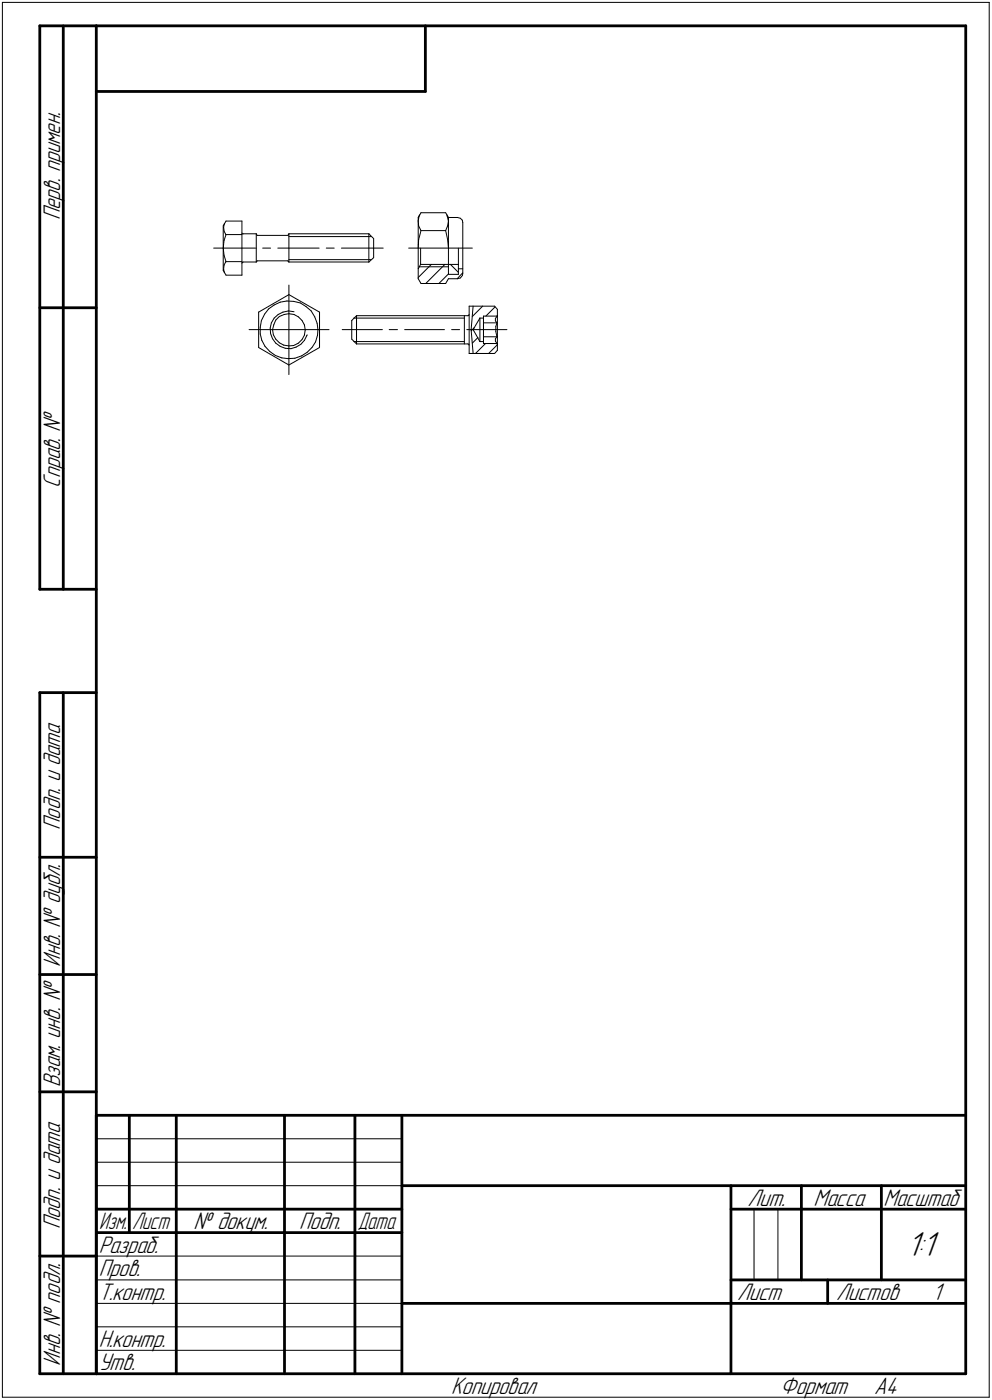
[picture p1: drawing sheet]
<svg xmlns="http://www.w3.org/2000/svg" width="211mm" height="298mm" viewBox="0 0 211 298" stroke-linecap="round" stroke-linejoin="round" font-family="sans-serif">
<g fill="#fff" stroke="#fff" stroke-width=".21">
<path d="M48.1 47.1h3.4zM48.1 47.2h3.4zM48 47.2h3.5zM48 47.3h3.5zM47.9 47.4h3.6zM47.9 47.5h3.6zM47.8 47.6h3.7zM47.8 47.7h3.7zM47.8 47.8h3.7zM47.7 47.8h3.8zM47.7 47.9h3.8zM47.6 48h3.9zM47.5 48.1h4zM47.6 48.2h3.9zM47.6 48.3h3.9zM47.6 48.3h3.9zM47.6 48.4h3.9zM47.6 48.5h3.9zM47.6 48.6h3.9zM47.6 48.7h3.9zM47.6 48.8h3.9zM47.6 48.9h3.9zM47.6 48.9h3.9zM47.6 49h3.9zM47.6 49.1h3.9zM47.6 49.2h3.9zM47.6 49.3h3.9zM47.6 49.4h3.9zM47.6 49.4h3.9zM47.6 49.5h3.9zM47.6 49.6h3.9zM47.6 49.7h3.9zM47.6 49.8h4zM47.6 49.9h6.9zM61.6 49.9h16.9zM47.6 50h6.9zM61.6 50h17zM47.6 50h6.9zM61.6 50h17.1zM47.6 50.1h7zM61.5 50.1h17.2zM47.6 50.2h31.2zM47.6 50.3h31.3zM47.6 50.4h31.4zM47.6 50.5h31.5zM47.6 50.5h31.6zM47.6 50.6h31.6zM47.6 50.7h31.7zM47.6 50.8h31.8zM47.6 50.9h31.9zM47.6 51h31.9zM47.6 51.1h31.9zM47.6 51.1h31.9zM47.6 51.2h31.9zM47.6 51.3h31.9zM47.6 51.4h31.9zM47.6 51.5h31.9zM47.6 51.6h31.9zM47.6 51.6h31.9zM47.6 51.7h31.9zM47.6 51.8h31.9zM47.6 51.9h31.9zM47.6 52h31.9zM47.6 52.1h31.9zM47.6 52.2h31.9zM47.6 52.2h31.9zM47.6 52.3h31.9zM47.6 52.4h31.9zM47.6 52.5h31.9zM47.6 52.6h31.9zM47.6 52.7h31.9zM47.6 52.7h31.9zM47.6 52.8h31.9zM47.6 52.9h31.9zM47.6 53h31.9zM47.6 53.1h31.9zM47.6 53.2h31.9zM47.6 53.3h31.9zM47.6 53.3h31.9zM47.6 53.4h31.9zM47.6 53.5h31.9zM47.6 53.6h31.9zM47.6 53.7h31.9zM47.6 53.8h31.9zM47.6 53.8h31.9zM47.6 53.9h31.9zM47.6 54h31.9zM47.6 54.1h31.9zM47.6 54.2h31.9zM47.6 54.3h31.9zM47.6 54.4h31.9zM47.6 54.4h31.9zM47.6 54.5h31.9zM47.6 54.6h31.9zM47.6 54.7h31.9zM47.6 54.8h31.9zM47.6 54.9h31.9zM47.6 54.9h31.8zM47.6 55h31.7zM47.6 55.1h31.6zM47.6 55.2h31.6zM47.6 55.3h31.5zM47.6 55.4h31.4zM47.6 55.5h31.3zM47.6 55.5h7zM61.5 55.5h17.3zM47.6 55.6h6.9zM61.6 55.6h17.1zM47.6 55.7h6.9zM61.6 55.7h17.1zM47.6 55.8h4.1zM47.6 55.9h4zM47.6 56h4zM47.6 56h3.9zM47.6 56.1h3.9zM47.6 56.2h3.9zM47.6 56.3h3.9zM47.6 56.4h3.9zM47.6 56.5h3.9zM47.6 56.6h3.9zM47.6 56.6h3.9zM47.6 56.7h3.9zM47.6 56.8h3.9zM47.6 56.9h3.9zM47.6 57h3.9zM47.6 57.1h3.9zM47.6 57.1h3.9zM47.6 57.2h3.9zM47.6 57.3h3.9zM47.6 57.4h3.9zM47.6 57.5h3.9zM47.6 57.6h3.9zM47.7 57.7h3.8zM47.7 57.7h3.8zM47.8 57.8h3.7zM47.8 57.9h3.7zM47.8 58h3.7zM47.8 58.1h3.7zM47.9 58.2h3.6zM47.9 58.3h3.6zM48 58.3h3.5zM48 58.4h3.5zM48.1 58.5h3.4z"/>
<path d="M61.4 62.8h.2zM61.2 62.9h.6zM61 63h1zM61 63.1h1.1zM60.8 63.2h1.4zM60.6 63.2h1.8zM60.5 63.3h2.1zM60.4 63.4h2.3zM60.2 63.5h2.6zM60.1 63.6h2.9zM59.9 63.7h3.3zM59.8 63.8h3.4zM59.7 63.8h3.7zM59.5 63.9h4.1zM59.4 64h4.4zM59.3 64.1h4.5zM59.1 64.2h4.9zM58.9 64.3h5.3zM58.8 64.3h5.5zM58.7 64.4h5.7zM58.5 64.5h6.1zM58.4 64.6h6.4zM58.3 64.7h6.6zM58.1 64.8h6.9zM58 64.9h7.2zM57.8 64.9h7.6zM57.7 65h7.8zM57.6 65.1h8zM57.4 65.2h8.4zM57.2 65.3h8.8zM57.1 65.4h9zM57 65.4h9.2zM56.8 65.5h9.6zM56.7 65.6h9.8zM56.6 65.7h10.1zM56.4 65.8h10.4zM56.3 65.9h10.7zM56.1 66h11zM56 66h11.3zM55.9 66.1h11.5zM55.7 66.2h11.9zM55.5 66.3h12.2zM55.5 66.4h12.4zM55.3 66.5h12.7zM55.1 66.5h12.9zM55.1 66.6h12.9zM55.1 66.7h12.9zM55.1 66.8h5.9zM62.3 66.8h5.7zM55.1 66.9h5.5zM62.6 66.9h5.4zM55.1 67h5.3zM62.7 67h5.3zM55.1 67.1h4.9zM62.8 67.1h5.2zM55.1 67.1h4.8zM63.2 67.1h4.8zM55.1 67.2h4.7zM63.3 67.2h4.7zM55.1 67.3h4.6zM63.4 67.3h4.6zM55.1 67.4h4.4zM63.5 67.4h4.5zM55.1 67.5h4.3zM63.6 67.5h4.4zM55.1 67.6h4.2zM63.7 67.6h4.3zM55.1 67.6h4.1zM63.8 67.6h4.2zM55.1 67.7h4zM63.8 67.7h4.2zM55.1 67.8h3.9zM64 67.8h4zM55.1 67.9h3.9zM64.2 67.9h3.8zM55.1 68h3.8zM64.3 68h3.7zM55.1 68.1h3.7zM64.3 68.1h3.7zM55.1 68.2h3.7zM64.3 68.2h3.7zM55.1 68.2h3.6zM64.3 68.2h3.7zM55.1 68.3h3.5zM64.4 68.3h3.6zM55.1 68.4h3.5zM64.5 68.4h3.5zM55.1 68.5h3.4zM64.5 68.5h3.5zM55.1 68.6h3.3zM55.1 68.7h3.3zM64.6 68.6h3.4zM64.6 68.7h3.4zM55.1 68.7h3.3zM64.7 68.7h3.3zM55.1 68.8h3.2zM64.7 68.8h3.3zM55.1 68.9h3.2zM64.8 68.9h3.2zM55.1 69h3.2zM55.1 69.1h3.2zM64.8 69h3.2zM64.8 69.1h3.2zM55.1 69.2h3.1zM64.9 69.2h3.1zM55.1 69.3h3.1zM55.1 69.3h3.1zM64.9 69.3h3.1zM64.9 69.3h3.1zM55.1 69.4h3zM55.1 69.5h3zM55.1 69.6h3zM55.1 69.7h3zM64.9 69.4h3.1zM64.9 69.5h3.1zM64.9 69.6h3.1zM64.9 69.7h3.1zM55.1 69.8h3zM55.1 69.8h3zM55.1 69.9h3zM55.1 70h3zM65 69.8h3zM65 69.8h3zM65 69.9h3zM65 70h3zM55.1 70.1h2.9zM55.1 70.2h2.9zM55.1 70.3h2.9zM55.1 70.4h2.9zM55.1 70.4h2.9zM65 70.1h3zM65 70.2h3zM65 70.3h3zM65 70.4h3zM65 70.4h3zM55.1 70.5h3zM55.1 70.6h3zM55.1 70.7h3zM55.1 70.8h3zM55.1 70.9h3zM65 70.5h3zM65 70.6h3zM65 70.7h3zM65 70.8h3zM65 70.9h3zM55.1 71h3zM55.1 71h3zM64.9 71h3.1zM64.9 71h3.1zM55.1 71.1h3.1zM55.1 71.2h3.1zM55.1 71.3h3.1zM55.1 71.4h3.1zM64.9 71.1h3.1zM64.9 71.2h3.1zM64.9 71.3h3.1zM64.9 71.4h3.1zM55.1 71.5h3.2zM64.9 71.5h3.1zM55.1 71.5h3.2zM64.8 71.5h3.2zM55.1 71.6h3.2zM55.1 71.7h3.2zM64.8 71.6h3.2zM64.8 71.7h3.2zM55.1 71.8h3.3zM55.1 71.9h3.3zM64.7 71.8h3.3zM64.7 71.9h3.3zM55.1 72h3.3zM64.6 72h3.4zM55.1 72.1h3.4zM64.6 72.1h3.4zM55.1 72.1h3.5zM55.1 72.2h3.5zM64.5 72.1h3.5zM64.5 72.2h3.5zM55.1 72.3h3.6zM64.4 72.3h3.6zM55.1 72.4h3.7zM64.3 72.4h3.7zM55.1 72.5h3.7zM64.3 72.5h3.7zM55.1 72.6h3.8zM64.1 72.6h3.9zM55.1 72.6h3.9zM64.1 72.6h3.9zM55.1 72.7h3.9zM64 72.7h4zM55.1 72.8h4zM63.9 72.8h4.1zM55.1 72.9h4.1zM63.8 72.9h4.2zM55.1 73h4.2zM63.8 73h4.2zM55.1 73.1h4.3zM63.7 73.1h4.3zM55.1 73.2h4.4zM63.5 73.2h4.5zM55.1 73.2h4.6zM63.3 73.2h4.7zM55.1 73.3h4.7zM63.2 73.3h4.8zM55.1 73.4h4.9zM63.1 73.4h4.9zM55.1 73.5h5.1zM62.9 73.5h5.1zM55.1 73.6h5.3zM62.7 73.6h5.3zM55.1 73.7h5.5zM62.3 73.7h5.7zM55.1 73.7h12.9zM55.1 73.8h12.9zM55.1 73.9h12.9zM55.1 74h12.9zM55.2 74.1h12.7zM55.4 74.2h12.3zM55.5 74.3h12.1zM55.6 74.3h11.8zM55.8 74.4h11.5zM56 74.5h11.1zM56.1 74.6h10.9zM56.2 74.7h10.6zM56.4 74.8h10.3zM56.6 74.8h9.9zM56.6 74.9h9.8zM56.8 75h9.4zM57 75.1h9.1zM57.1 75.2h8.9zM57.2 75.3h8.6zM57.4 75.4h8.2zM57.6 75.4h7.9zM57.7 75.5h7.7zM57.8 75.6h7.4zM58 75.7h7zM58.2 75.8h6.7zM58.3 75.9h6.5zM58.4 75.9h6.2zM58.6 76h5.8zM58.8 76.1h5.5zM58.8 76.2h5.4zM59 76.3h5zM59.2 76.4h4.6zM59.4 76.5h4.4zM59.4 76.5h4.2zM59.6 76.6h3.8zM59.8 76.7h3.4zM59.9 76.8h3.3zM60 76.9h3zM60.2 77h2.6zM60.4 77h2.3zM60.5 77.1h2.1zM60.6 77.2h1.8zM60.8 77.3h1.4zM61 77.4h1.1zM61 77.5h1zM61.2 77.6h.6zM61.4 77.6h.2z"/>
<path d="M89.7 45.4h5.1zM89.7 45.5h5.2zM89.6 45.6h5.4zM89.6 45.6h5.4zM89.5 45.7h5.6zM89.5 45.8h5.7zM89.4 45.9h5.8zM89.3 46h5.9zM89.3 46.1h6zM89.2 46.1h6.1zM89.2 46.2h6.2zM89.2 46.3h6.3zM89.1 46.4h8.6zM89.1 46.5h8.8zM89.1 46.6h8.9zM89.1 46.7h9zM89.1 46.7h9.1zM89.1 46.8h9.2zM89.1 46.9h9.2zM89.1 47h9.3zM89.1 47.1h9.3zM89.1 47.2h9.4zM89.1 47.2h9.4zM89.1 47.3h9.4zM89.1 47.4h9.4zM89.1 47.5h9.4zM89.1 47.6h9.4zM89.1 47.7h9.4zM89.1 47.8h9.4zM89.1 47.8h9.4zM89.1 47.9h9.4zM89.1 48h9.4zM89.1 48.1h9.4zM89.1 48.2h9.4zM89.1 48.3h9.4zM89.1 48.3h9.4zM89.1 48.4h9.4zM89.1 48.5h9.4zM89.1 48.6h9.4zM89.1 48.7h9.4zM89.1 48.8h9.4zM89.1 48.9h9.4zM89.1 48.9h9.4zM89.1 49h9.4zM89.1 49.1h9.4zM89.1 49.2h9.4zM89.1 49.3h9.4zM89.1 49.4h9.4zM89.1 49.4h9.4zM89.1 49.5h9.4zM89.1 49.6h9.4zM89.1 49.7h9.4zM89.1 49.8h9.4zM89.1 49.9h9.4zM89.1 50h9.4zM89.1 50h9.4zM89.1 50.1h9.4zM89.1 50.2h9.4zM89.1 50.3h9.4zM89.1 50.4h9.4zM89.1 50.5h9.4zM89.1 50.5h9.4zM89.1 50.6h9.4zM89.1 50.7h9.4zM89.1 50.8h9.4zM89.1 50.9h9.4zM89.1 51h9.4zM89.1 51.1h9.4zM89.1 51.1h9.4zM89.1 51.2h9.4zM89.1 51.3h9.4zM89.1 51.4h9.4zM89.1 51.5h9.4zM89.1 51.6h9.4zM89.1 51.6h9.4zM89.1 51.7h9.4zM89.1 51.8h9.4zM89.1 51.9h9.4zM89.1 52h9.4zM89.1 52.1h9.4zM89.1 52.2h9.4zM89.1 52.2h9.4zM89.1 52.3h9.4zM89.1 52.4h9.4zM89.1 52.5h9.4zM89.1 52.6h9.4zM89.1 52.7h9.4zM89.1 52.7h9.4zM89.1 52.8h9.4zM89.1 52.9h9.4zM89.1 53h9.4zM89.1 53.1h9.4zM89.1 53.2h9.4zM89.1 53.3h9.4zM89.1 53.3h9.4zM89.1 53.4h9.4zM89.1 53.5h9.4zM89.1 53.6h9.4zM89.1 53.7h9.4zM89.1 53.8h9.4zM89.1 53.8h9.4zM89.1 53.9h9.4zM89.1 54h9.4zM89.1 54.1h9.4zM89.1 54.2h9.4zM89.1 54.3h9.4zM89.1 54.4h9.4zM89.1 54.4h9.4zM89.1 54.5h9.4zM89.1 54.6h9.4zM89.1 54.7h9.4zM89.1 54.8h9.4zM89.1 54.9h9.4zM89.1 54.9h9.4zM89.1 55h9.4zM89.1 55.1h9.4zM89.1 55.2h9.4zM89.1 55.3h9.4zM89.1 55.4h9.4zM89.1 55.5h9.4zM89.1 55.5h9.4zM89.1 55.6h9.4zM89.1 55.7h9.4zM89.1 55.8h9.4zM89.1 55.9h9.4zM89.1 56h9.4zM89.1 56h9.4zM89.1 56.1h9.4zM89.1 56.2h9.4zM89.1 56.3h9.4zM89.1 56.4h9.4zM89.1 56.5h9.4zM89.1 56.6h9.4zM89.1 56.6h9.4zM89.1 56.7h9.4zM89.1 56.8h9.4zM89.1 56.9h9.4zM89.1 57h9.4zM89.1 57.1h9.4zM89.1 57.1h9.4zM89.1 57.2h9.4zM89.1 57.3h9.4zM89.1 57.4h9.4zM89.1 57.5h9.4zM89.1 57.6h9.4zM89.1 57.7h9.4zM89.1 57.7h9.4zM89.1 57.8h9.4zM89.1 57.9h9.4zM89.1 58h9.4zM89.1 58.1h9.4zM89.1 58.2h9.4zM89.1 58.3h9.4zM89.1 58.3h9.4zM89.1 58.4h9.4zM89.1 58.5h9.4zM89.1 58.6h9.3zM89.1 58.7h9.3zM89.1 58.8h9.2zM89.1 58.8h9.2zM89.1 58.9h9.1zM89.1 59h9zM89.1 59.1h8.9zM89.1 59.2h8.9zM89.1 59.3h8.6zM89.1 59.4h6.3zM89.1 59.4h6.3zM89.2 59.5h6.1zM89.2 59.6h6.1zM89.2 59.7h6zM89.3 59.8h5.9zM89.4 59.9h5.8zM89.4 59.9h5.7zM89.5 60h5.6zM89.6 60.1h5.4zM89.6 60.2h5.4zM89.7 60.3h5.2z"/>
<path d="M99.9 65.3h5.3zM99.9 65.4h5.4zM99.9 65.4h5.5zM99.9 65.5h5.6zM99.9 65.6h5.7zM99.9 65.7h5.8zM99.9 65.8h5.8zM99.9 65.9h5.9zM99.9 66h5.9zM99.9 66h5.9zM99.9 66.1h5.9zM99.9 66.2h5.9zM99.9 66.3h5.9zM99.9 66.4h5.9zM99.9 66.5h5.9zM99.9 66.5h5.9zM99.9 66.6h5.9zM99.9 66.7h5.9zM99.9 66.8h5.9zM99.9 66.9h5.9zM99.9 67h5.9zM99.9 67.1h5.9zM99.9 67.1h5.9zM99.8 67.2h6zM75.9 67.3h29.9zM75.9 67.4h29.9zM75.8 67.5h30zM75.7 67.6h30.1zM75.6 67.6h30.2zM75.5 67.7h30.3zM75.4 67.8h30.4zM75.3 67.9h30.5zM75.2 68h30.6zM75.1 68.1h30.7zM75 68.2h30.8zM74.8 68.2h31zM74.9 68.3h30.9zM74.9 68.4h30.9zM74.9 68.5h30.9zM74.9 68.6h30.9zM74.9 68.7h30.9zM74.9 68.7h30.9zM74.9 68.8h30.9zM74.9 68.9h30.9zM74.9 69h30.9zM74.9 69.1h30.9zM74.9 69.2h30.9zM74.9 69.3h30.9zM74.9 69.3h30.9zM74.9 69.4h30.9zM74.9 69.5h30.9zM74.9 69.6h30.9zM74.9 69.7h30.9zM74.9 69.8h30.9zM74.9 69.8h30.9zM74.9 69.9h30.9zM74.9 70h30.9zM74.9 70.1h30.9zM74.9 70.2h30.9zM74.9 70.3h30.9zM74.9 70.4h30.9zM74.9 70.4h30.9zM74.9 70.5h30.9zM74.9 70.6h30.9zM74.9 70.7h30.9zM74.9 70.8h30.9zM74.9 70.9h30.9zM74.9 71h30.9zM74.9 71h30.9zM74.9 71.1h30.9zM74.9 71.2h30.9zM74.9 71.3h30.9zM74.9 71.4h30.9zM74.9 71.5h30.9zM74.9 71.5h30.9zM74.9 71.6h30.9zM74.9 71.7h30.9zM74.9 71.8h30.9zM74.9 71.9h30.9zM74.9 72h30.9zM74.9 72.1h30.9zM74.9 72.1h30.9zM74.9 72.2h30.9zM75 72.3h30.8zM75.1 72.4h30.7zM75.2 72.5h30.6zM75.3 72.6h30.5zM75.4 72.6h30.4zM75.4 72.7h30.4zM75.5 72.8h30.3zM75.6 72.9h30.2zM75.7 73h30.1zM75.8 73.1h30zM75.9 73.2h29.9zM99.7 73.2h6.1zM99.8 73.3h6zM99.8 73.4h6zM99.9 73.5h5.9zM99.9 73.6h5.9zM99.9 73.7h5.9zM99.9 73.7h5.9zM99.9 73.8h5.9zM99.9 73.9h5.9zM99.9 74h5.9zM99.9 74.1h5.9zM99.9 74.2h5.9zM99.9 74.3h5.9zM99.9 74.3h5.9zM99.9 74.4h5.9zM99.9 74.5h5.9zM99.9 74.6h5.9zM99.9 74.7h5.9zM99.9 74.8h5.8zM99.9 74.8h5.8zM99.9 74.9h5.7zM99.9 75h5.6zM99.9 75.1h5.5zM99.9 75.2h5.4z"/>
</g>
<g fill="none" stroke="#000" stroke-width=".21">
<path d="M.5 .5v297zM.5 .5h210zM210.5 .5v297zM45.5 52.8h8.9zM47.5 48.1v4.7zM47.5 52.8v4.8zM47.5 57.6l.6 1zM47.5 52.8l.2 1.6zM47.6 48.3l.1 .9zM47.6 57.3l.2 .8zM47.7 51.2l-.2 1.6zM47.7 49.2l.3 .7z"/>
<path d="M47.7 54.4l.4 1.3zM47.7 56.5l-.1 .8zM47.8 47.6l-.2 .7zM48 49.9l.1 .1zM48 55.8l-.3 .7zM48.1 47.1l-.6 1zM48.1 50l-.4 1.2zM48.1 47.1h3.4zM48.1 50h3.4zM48.1 55.7l-.1 .1zM48.1 58.6h3.4zM48.1 55.7h3.4z"/>
<path d="M51.5 47.1v5.7zM51.5 52.8v5.8zM51.5 49.6l.1 .2zM51.6 49.8h.1zM51.6 55.9l-.1 .1zM51.6 55.9l.1-.1zM51.7 49.8h2.8zM51.7 55.8h2.8zM54.5 49.8v3zM54.5 49.8l.1 .2zM54.5 52.8v3zM54.6 50l.2 .1z"/>
<path d="M54.6 55.6l-.1 .2zM54.6 55.6l.2-.1zM54.8 50.1h6.3zM54.8 55.5h6.3zM55.9 52.8h1.7zM59.1 52.8h8.8zM61.1 50.1l.3-.1zM61.1 55.5l.3 .1zM61.4 55.6l.1 .2zM61.5 49.8l-.1 .2zM61.5 49.8v3zM61.5 52.8v3z"/>
<path d="M61.5 49.8h17zM61.5 50.4h17.5zM61.5 55.8h17zM61.5 55.3h17.5zM69.4 52.8h1.7zM72.6 52.8h8.9zM78.5 49.8l1 1zM78.5 49.8v3zM78.5 55.8l1-.9zM78.5 52.8v3zM79.5 50.8v2zM79.5 52.8v2.1z"/>
<path d="M87 52.8h13.5zM89 59.4l.6 1zM89 46.3v13.1zM89 47.1l.1 1zM89.1 48.1l.5 1zM89.1 51.1l-.1 1.7zM89.2 46.1l-.2 1zM89.2 56.8h6.2zM89.3 45.7l-.1 .4zM89.5 52.8v3.5zM89.5 56.3l-.5 .9zM89.5 56.3h5.9z"/>
<path d="M89.6 45.3l-.6 1zM89.6 45.3h5.2zM89.6 49.1h5.2zM89.6 49.1l-.5 2zM91.8 56.3l-2.8 2.8zM94.7 56.3l-4.1 4.1zM94.8 45.3l.6 1zM94.8 49.1l.4 2zM95.1 45.7l.1 .4zM95.2 46.1l.2 1zM95.2 48.1l-.4 1zM95.2 51.1l.2 1.7z"/>
<path d="M95.4 46.3h2zM95.4 59.4h2zM95.4 59.4l-.6 1zM95.4 46.3v6.5zM95.4 47.1l-.2 1zM95.4 52.8v5.6zM95.4 58.4h2.1zM95.4 56.3h2.1zM95.8 56.3l1.7 1.7zM97.4 46.3l.6 .2zM97.4 59.4l.6-.2zM97.5 52.8v5.6z"/>
<path d="M97.5 57.2h1zM98 46.5l.4 .4zM98.4 46.9l.1 .5zM98.4 58.7l-.4 .5zM98.5 47.4v10.9zM98.5 58.3l-.1 .4zM98.5 58.1l-1.2 1.3zM53 70.2h17zM55 66.5l6.5-3.8zM55 74l6.5 3.7zM55 66.5v7.5zM55.4 69.7v1.4z"/>
<path d="M55.4 71.1l.3 1.4zM55.6 68.2l-.2 1.5zM55.7 72.5l.7 1.2zM56.3 66.9l-.7 1.3zM56.4 73.7l1 1.1zM57.1 65.8l1.2-.9zM57.1 65.8l-.8 1.1zM57.4 74.8l1.2 .9zM57.5 69.8l.1 1.2zM57.6 71l.4 1.1zM57.7 68.7l-.2 1.1zM58 70.2l.2 1.1z"/>
<path d="M58 72.1l.7 1zM58.2 71.3l.5 .9zM58.3 69.2l-.3 1zM58.3 64.9l1.3-.6zM58.3 67.7l.9-.7zM58.3 67.7l-.6 1zM58.6 75.7l1.3 .5zM58.7 68.2l.7-.8zM58.7 68.2l-.4 1zM58.7 72.2l.7 .8zM58.7 73.1l.9 .6zM59.2 67l1-.5z"/>
<path d="M59.4 67.4l1.1-.4zM59.4 73l1 .5zM59.6 64.3l1.4-.2zM59.6 73.7l1.1 .5zM59.9 76.2l1.4 .2zM60.2 66.5l1.2-.3zM60.4 73.5l1.1 .2zM60.5 67l1-.2zM60.7 74.2l1.2 .1zM61 64.1l1.5 .1zM61.3 76.4l1.4-.1zM61.4 66.2l1.2 .2z"/>
<path d="M61.5 62.7l6.5 3.8zM61.5 77.7l6.5-3.7zM61.5 66.8l1.1 .2zM61.5 73.7l1-.1zM61.5 60.7v19.1zM61.9 74.3l1.1-.4zM62.5 64.2l1.4 .3zM62.5 73.6l1-.5zM62.6 67l.9 .5zM62.7 76.3l1.5-.5zM63 73.9l1-.6zM63.5 67.5l.8 .7z"/>
<path d="M63.5 73.1l.8-.8zM63.9 64.5l1.2 .8zM64.2 75.8l1.2-.8zM64.3 68.2l.5 1zM64.8 69.2l.1 1zM64.8 71.4l-.5 .9zM64.8 72.5l-.8 .8zM64.9 70.3l-.1 1.1zM64.9 70.3h.1M65.1 65.3l1.1 .9zM65.3 71.5l-.5 1zM65.4 75l1-1z"/>
<path d="M65.4 71.3l-.1 .2zM66.2 66.2l.8 1.3zM67 67.5l.5 1.3zM67.1 72.8l-.7 1.2zM67.5 68.8l.1 1.4zM67.6 71.4l-.5 1.4zM67.6 70.2v1.2zM68 66.5v7.5zM72.8 70.2h8.6zM74.8 68.2v4zM74.8 72.2l1.1 1zM74.8 68.2l1.1-1z"/>
<path d="M75.3 72.7h23.5zM75.3 67.7h23.5zM75.9 67.2v6zM75.9 73.2h23.7zM75.9 67.2h23.7zM82.8 70.2h1.8zM86.1 70.2h8.5zM89.6 60.4h5.2zM93.4 60.4l2-2.1zM96.1 70.2h1.7zM98.8 67.2v6zM99.3 70.2h8.6z"/>
<path d="M99.6 73.2l.1 .1zM99.6 67.2l.1-.1zM99.7 73.3l.1 .2zM99.8 67l-.1 .1zM99.8 65.2v10.1zM99.8 75.3h5.4zM99.8 65.2h5.4zM100.2 70.2l.5 5.1zM100.2 70.4l.7-.6zM100.5 73.1l1.2-1.2zM100.5 67.4l2.2-2.2zM100.7 70.2l1.4 2.5z"/>
<path d="M100.7 65.2l-.5 5zM101.2 75.3l2.1-2.1zM102.1 72.7h.8zM102.1 67.7h.8zM102.1 67.7v5zM102.1 67.7l-1.4 2.5zM102.9 67.3v5.9zM102.9 73.2h2.8zM102.9 67.3h2.8zM102.9 71.7h2.8zM102.9 68.7h2.8zM103.4 67.3l1.9-1.9z"/>
<path d="M104 75.3l1.8-1.9zM105.2 65.2l.6 .7zM105.4 72.6l.3 .6zM105.4 72.1v.5zM105.4 68.3l.3 .4zM105.4 67.8v.5zM105.5 70.6l.2 1.1zM105.5 69.5v1.1zM105.7 73.2l.1 .1zM105.7 71.7l-.3 .4zM105.7 68.7l-.2 .8zM105.7 67.4l-.3 .4z"/>
<path d="M105.7 67.4h.1M105.8 74.6l-.6 .7zM105.8 65.9v8.7zM105.8 67.1l-.1 .2zM20.5 247.5h65zM20.5 252.5h65zM20.5 242.5h65zM160.4 257.5v15zM165.5 257.5v15zM20.5 267.5h65zM20.5 272.5h65zM20.5 277.5h65z"/>
<path d="M.5 297.5h210zM20.5 282.5h65zM20.5 287.5h65z"/>
</g>
<g fill="none" stroke="#000" stroke-width=".59">
<path d="M8.5 5.5v120zM8.5 5.5h12zM13.5 5.5v120zM20.5 5.5v287zM20.5 5.5h185zM20.5 19.5h70zM90.5 5.5v14zM205.5 5.5v287zM8.5 65.5h12zM8.5 125.5h12zM8.5 147.5v145zM8.5 147.5h12z"/>
<path d="M13.5 147.5v145zM8.5 182.5h12zM8.5 207.5h12zM8.5 232.5h12zM20.5 237.5h185zM20.5 237.5v55zM27.5 237.5v25zM37.5 237.5v55zM60.5 237.5v55zM75.5 237.5v55zM85.5 237.5v55zM20.5 257.5h65z"/>
<path d="M85.5 252.5h120zM155.5 252.5v40zM155.5 257.5h15zM170.5 252.5v20zM170.5 257.5h35zM187.5 252.5v20zM8.5 267.5h12zM20.5 262.5h65zM85.5 277.5h70zM155.5 277.5h50zM155.5 272.5h50zM176.1 272.5v5z"/>
<path d="M8.5 292.5h12zM20.5 292.5h185z"/>
</g>
<text font-size="7.8" x="192.9" y="267.5">1:1</text>
<g font-size="5.4">
<text x="12.8" y="46.9" transform="rotate(-90 12.8 46.9)">Перв. примен.</text>
<text x="12.8" y="103.8" transform="rotate(-90 12.8 103.8)">Справ. №</text>
<text x="12.8" y="176.7" transform="rotate(-90 12.8 176.7)">Подп. и дата</text>
<text x="12.8" y="205.8" transform="rotate(-90 12.8 205.8)">Инв. № дубл.</text>
<text x="12.8" y="231.6" transform="rotate(-90 12.8 231.6)">Взам. инв. №</text>
<text x="159.1" y="256.8">Лит.</text>
<text x="173.1" y="256.8">Масса</text>
<text x="188" y="256.8">Масштаб</text>
<text x="12.8" y="261.7" transform="rotate(-90 12.8 261.7)">Подп. и дата</text>
<text x="41.2" y="261.8">№ докум.</text>
<text x="63.6" y="261.8">Подп.</text>
<text x="21" y="266.8">Разраб.</text>
<text x="21" y="271.8">Пров.</text>
<text x="21" y="276.8">Т.контр.</text>
<text x="156.9" y="276.8">Лист</text>
<text x="177.9" y="276.8">Листов</text>
<text x="198.4" y="276.8">1</text>
<text x="21" y="286.8">Н.контр.</text>
<text x="12.8" y="290.8" transform="rotate(-90 12.8 290.8)">Инв. № подл.</text>
<text x="21" y="291.8">Утв.</text>
<text x="96" y="296.8">Копировал</text>
<text x="166" y="296.8">Формат</text>
<text x="186" y="296.8">A4</text>
</g>
<g font-size="5.3">
<text x="21.1" y="261.8">Изм.</text>
<text x="28.1" y="261.8">Лист</text>
<text x="76.1" y="261.8">Дата</text>
</g>
</svg>
